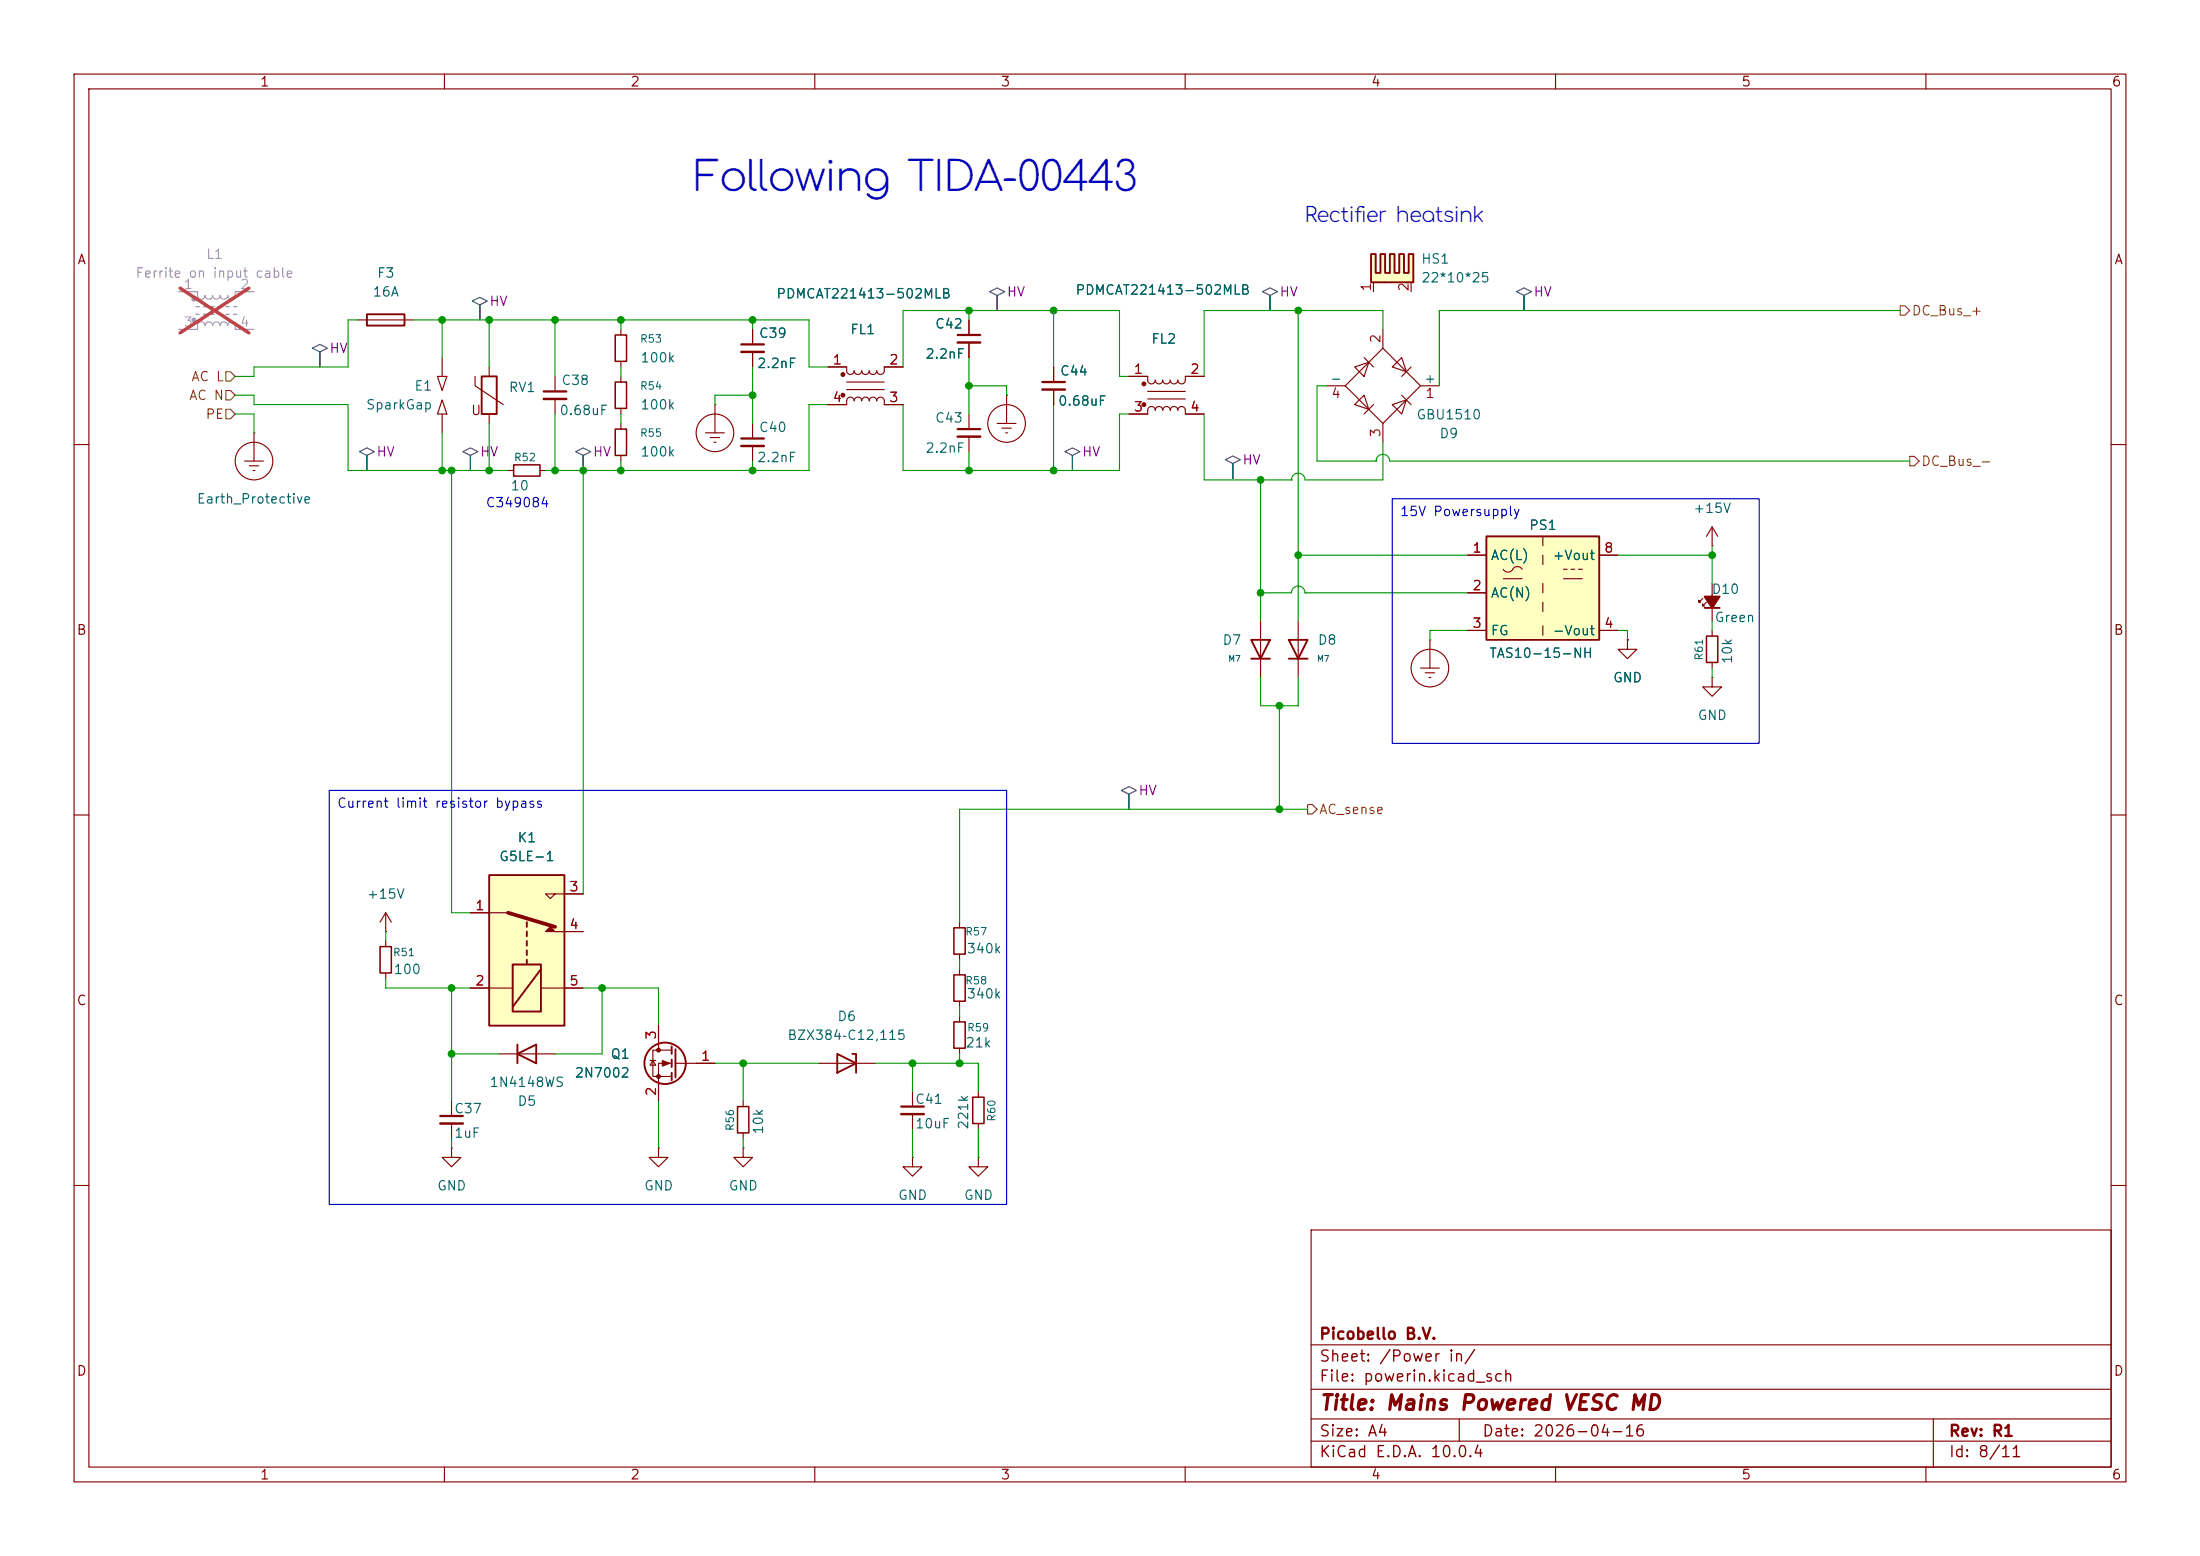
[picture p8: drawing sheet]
<svg xmlns="http://www.w3.org/2000/svg" width="297mm" height="210mm" viewBox="0 0 297 210" stroke-linecap="round" stroke-linejoin="round" font-family="sans-serif">
<g fill="none" stroke="#840000" stroke-width=".15">
<path d="M10 10h277v190h-277zM12 12h273v186h-273zM60 10v2M110 10v2M160 10v2M210 10v2M260 10v2M10 60h2M285 60h2M10 110h2M285 110h2M10 160h2"/>
<path d="M177 166h108v32h-108zM285 160h2M60 198v2M110 198v2M160 198v2M177 194.5h108M177 191.5h108M177 187.5h108M177 181.5h108M197 191.5v3M210 198v2M260 198v2"/>
<path d="M261 191.5v6.5"/>
</g>
<path d="M200.7 72.4h15.2v14h-15.2z" fill="#ffffc2"/>
<path d="M200.7 72.4h15.2v14h-15.2z" fill="none" stroke="#840000" stroke-width=".25"/>
<g fill="none" stroke="#840000" stroke-width=".15">
<path d="M142.2 49.5v2.1M142.2 52.6v2M198.1 74.9h2.6M202.9 76.8a.77 .77 0 0 0 .8 .4 .77 .77 0 0 0 .6-.5 .73 .73 0 0 1 1.2 .1M202.9 78.1h2.6M208.3 72.4v1.3M208.3 74.9v1.3M208.3 78.7v1.3M211.1 78.1h2.5M211.1 76.8h.5M212.1 76.8h.5M213.1 76.8h.5"/>
<path d="M215.9 74.9h2.5M198.1 80h2.6M198.1 85.1h2.6M208.3 81.3v1.3M208.3 84.5v1.2M215.9 85.1h2.5M129.5 137.2v.7M123.2 156.2v1.3h1.3l-1.3 1.3-1.3-1.3h1.3M123.2 156.2h.1M123.2 147.3v2.1M123.2 150.4v2M129.5 141.5v.7"/>
<path d="M132.1 156.2v1.3h1.2l-1.2 1.3-1.3-1.3h1.3M132.1 156.2h.1M132.1 147.3v.8M132.1 151.6v.8"/>
</g>
<path d="M140.7 51.6h3.1M121.7 149.4h3" fill="none" stroke="#840000" stroke-width=".3"/>
<path d="M140.7 52.6h3.1M121.7 150.4h3" fill="none" stroke="#840000" stroke-width=".33"/>
<path d="M128.8 137.9h1.5v3.6h-1.5zM131.3 148.1h1.5v3.5h-1.5z" fill="none" stroke="#840000" stroke-width=".2"/>
<g fill="#ffffc2">
<path d="M185.1 34.3h.6v2.5h.7v-2.5h.6v2.5h.6l-.6 1.3h-1.9z"/>
<path d="M187.6 34.3h.7v2.5h.6v-2.5h.6v2.5h.7v-2.5h.6v3.8h-3.8l.6-1.3z"/>
</g>
<g fill="none" stroke="#840000" stroke-width=".25">
<path d="M185.1 34.3h.6v2.5h.7v-2.5h.6v2.5h.6v-2.5h.7v2.5h.6v-2.5h.6v2.5h.7v-2.5h.6v3.8h-5.7zM49.5 42.4h5.1v1.5h-5.1zM65 50.8h2.1v5.1h-2.1zM168.9 86.4h2.5l-1.2 2.5zM168.9 88.9h2.5M174 86.4h2.5l-1.2 2.5zM174 88.9h2.5M230.1 82h2.1M69.8 142.2l2.6-1.2v2.5zM69.8 141v2.5M90.7 141.2v1M90.7 143v1"/>
<path d="M90.7 144.8v1M91.2 141.6v3.8M113 142.2l2.6 1.3-2.6 1.3zM115.1 142.2h.5v2.6"/>
<circle cx="89.8" cy="143.5" r="2.79"/>
</g>
<g fill="none" stroke="#840000" stroke-width=".15">
<path d="M185.4 38.1v1.3M190.5 38.1v1.3M34.3 58.4h.1M34.3 58.4v3.8M48.3 43.2h7.6M59.1 50.8h1.2l-.6 1.9zM59.7 54l.6 1.9h-1.2zM59.7 48.3v2.5M59.7 55.9v2.5M64.1 50.8v1.3l3.8 2.5M66 49.5v1.3M66 55.9v1.3"/>
<path d="M74.9 50.8v2M74.9 53.8v2.1M83.8 44.5v.7M83.8 48.8v.7M83.8 50.8v.8M83.8 55.1v.8M83.8 57.2v.7M95.2 58.4h2.6M95.9 59.1h1.3M96.4 59.7h.2M96.5 54.6h.1M96.5 54.6v3.8"/>
<path d="M101.6 44.5v2M101.6 47.5v2M101.6 57.2v2M111.8 49.5h2.5v.5a.51 .51 0 0 0 .5 .5 .51 .51 0 0 0 .5-.5 .51 .51 0 0 0 .5 .5 .51 .51 0 0 0 .5-.5 .51 .51 0 0 0 .5 .5 .51 .51 0 0 0 .5-.5 .51 .51 0 0 0 .6 .5 .51 .51 0 0 0 .5-.5 .51 .51 0 0 0 .5 .5 .51 .51 0 0 0 .5-.5v-.5h2.5M111.8 54.6h2.5v-.5a.51 .51 0 0 1 .5-.5 .51 .51 0 0 1 .5 .5 .51 .51 0 0 1 .5-.5 .51 .51 0 0 1 .5 .5 .51 .51 0 0 1 .5-.5 .51 .51 0 0 1 .5 .5 .51 .51 0 0 1 .6-.5 .51 .51 0 0 1 .5 .5 .51 .51 0 0 1 .5-.5 .51 .51 0 0 1 .5 .5v.5h2.5M114.3 51.6h5.1M114.3 52.6h5.1M130.8 43.2v2M130.8 46.2v2.1M130.8 55.9v2M130.8 58.9v2.1M134.6 57.2h2.6"/>
<path d="M135.3 57.8h1.2M135.8 58.4h.2M135.9 53.3h.1M135.9 53.3v3.9M152.4 50.8h2.5v.5a.51 .51 0 0 0 .5 .5 .51 .51 0 0 0 .6-.5 .51 .51 0 0 0 .5 .5 .51 .51 0 0 0 .5-.5 .51 .51 0 0 0 .5 .5 .51 .51 0 0 0 .5-.5 .51 .51 0 0 0 .5 .5 .51 .51 0 0 0 .5-.5 .51 .51 0 0 0 .5 .5 .51 .51 0 0 0 .5-.5v-.5h2.6M152.4 55.9h2.5v-.5a.51 .51 0 0 1 .5-.5 .51 .51 0 0 1 .6 .5 .51 .51 0 0 1 .5-.5 .51 .51 0 0 1 .5 .5 .51 .51 0 0 1 .5-.5 .51 .51 0 0 1 .5 .5 .51 .51 0 0 1 .5-.5 .51 .51 0 0 1 .5 .5 .51 .51 0 0 1 .5-.5 .51 .51 0 0 1 .5 .5v.5h2.6M154.9 52.8h5.1M154.9 53.8h5.1M179.1 52.1h2.5M182.9 54.6l1.2-1.3 .7 1.9zM182.9 49.5l1.9-.6-.7 1.9zM184.1 48.3l1.3 1.2"/>
<path d="M185.4 54.6l-1.3 1.3M186.7 47l5.1 5.1-5.1 5.1-5.1-5.1zM186.7 44.5v2.5M186.7 57.2v2.5M188 54.6l1.9-.6-.7 1.9zM189.2 48.3l.7 1.9-1.9-.7zM189.2 53.3l1.3 1.3M190.5 49.5l-1.3 1.3M191.8 52.1h2.5M33 62.2h2.6M33.7 62.9h1.2M34.2 63.5h.2"/>
<path d="M68.6 63.5h.7M72.9 63.5h.8M83.8 61.5v.7M101.6 60.2v2M231.1 73.7h.1M231.1 71.1v2.6M231.1 78.7v5.1M231.1 71.1l-.7 1.3M231.1 71.1l.8 1.3M170.2 83.8v7.6M175.3 83.8v7.6M191.8 90.2h2.5"/>
<path d="M192.4 90.8h1.3M192.9 91.4h.3M193 86.4h.1M193 86.4v3.8M219.7 86.4v1.2h1.3l-1.3 1.3-1.3-1.3h1.3M219.7 86.4h.1M229.9 80.8l-.5 .5v-.3v.3h.2M230.4 81.3l-.5 .5v-.3v.3h.2M231.1 91.4v1.3h1.3l-1.3 1.3-1.2-1.3h1.2M231.1 91.4h.1M231.1 85.1v.8M231.1 89.4v.8"/>
<path d="M52.1 125.7h.1M52.1 123.2v2.5M52.1 127v.8M52.1 131.3v.8M52.1 123.2l.7 1.3M52.1 123.2l-.8 1.3M88.9 138.4v3.3M129.5 124.5v.7M129.5 128.8v.7M129.5 130.8v.8M129.5 135.1v.8M61 154.9v1.3h1.2l-1.2 1.3-1.3-1.3h1.3"/>
<path d="M61 154.9h.1M61 148.6v2M61 151.6v2.1M67.3 142.2h7.6M87.8 143.1h.7M88.1 143.1l.4 .7h-.7zM88.9 154.9v1.3h1.3l-1.3 1.3-1.3-1.3h1.3M88.9 154.9h.1M90.7 141.7h-2.6v3.6h2.6M90.7 143.5h-1.8v5.1M91.2 143.5h5.3M100.3 154.9v1.3h1.3l-1.3 1.3-1.2-1.3h1.2"/>
<path d="M100.3 154.9h.1M100.3 148.6v.8M100.3 152.9v.8M110.5 143.5h7.6"/>
<circle cx="96.5" cy="58.4" r="2.54"/>
<circle cx="135.9" cy="57.1" r="2.54"/>
<circle cx="34.3" cy="62.2" r="2.54"/>
<circle cx="193" cy="90.2" r="2.54"/>
</g>
<path d="M230.1 80.5h2.1l-1.1 1.5z" fill="#840000" stroke="#840000" stroke-width=".25"/>
<path d="M83.1 51.6h1.5v3.5h-1.5zM83.1 57.9h1.5v3.6h-1.5zM83.1 45.2h1.5v3.6h-1.5zM69.3 62.7h3.6v1.6h-3.6zM230.4 85.9h1.5v3.5h-1.5zM51.3 127.8h1.5v3.5h-1.5zM128.8 131.6h1.5v3.5h-1.5zM128.8 125.2h1.5v3.6h-1.5zM99.6 149.4h1.5v3.5h-1.5z" fill="none" stroke="#840000" stroke-width=".2"/>
<path d="M73.4 52.8h3.1M100.1 46.5h3M100.1 59.2h3M129.3 57.9h3M129.3 45.2h3M59.4 150.6h3.1" fill="none" stroke="#840000" stroke-width=".3"/>
<path d="M73.4 53.8h3.1M100.1 47.5h3M129.3 58.9h3M129.3 46.2h3M100.1 60.2h3M59.4 151.6h3.1" fill="none" stroke="#840000" stroke-width=".33"/>
<g fill="#a1a1a1" stroke="#a1a1a1" stroke-width=".15">
<circle cx="26.2" cy="40.4" r=".25"/>
<circle cx="26.2" cy="43.2" r=".25"/>
</g>
<g fill="none" stroke="#a1a1a1" stroke-width=".15">
<path d="M24.1 39.4h2.6v.5a.51 .51 0 0 0 .5 .5 .51 .51 0 0 0 .5-.5 .51 .51 0 0 0 .5 .5 .51 .51 0 0 0 .5-.5 .51 .51 0 0 0 .5 .5 .51 .51 0 0 0 .5-.5 .51 .51 0 0 0 .5 .5 .51 .51 0 0 0 .5-.5 .51 .51 0 0 0 .5 .5 .51 .51 0 0 0 .5-.5v-.5h2.6M24.1 44.5h2.6v-.6a.51 .51 0 0 1 .5-.5 .51 .51 0 0 1 .5 .5 .51 .51 0 0 1 .5-.5 .51 .51 0 0 1 .5 .5 .51 .51 0 0 1 .5-.5 .51 .51 0 0 1 .5 .5 .51 .51 0 0 1 .5-.5 .51 .51 0 0 1 .5 .5 .51 .51 0 0 1 .5-.5 .51 .51 0 0 1 .5 .5v.6h2.6M26.4 41.4h.5M26.4 42.4h.5M27.4 41.4h.5M27.4 42.4h.5M28.4 41.4h.6M28.4 42.4h.6M29.5 41.4h.5M29.5 42.4h.5M30.5 41.4h.5M30.5 42.4h.5"/>
<path d="M31.5 41.4h.5M31.5 42.4h.5"/>
</g>
<path d="M24.3 38.9l9.3 6M33.6 38.9l-9.3 6" fill="none" stroke="#e12e31" stroke-width=".46"/>
<g fill="#840000" stroke="#840000" stroke-width=".15">
<path d="M89.4 143.1l1 .4-1 .4z"/>
<circle cx="154.4" cy="51.8" r=".25"/>
<circle cx="154.4" cy="54.6" r=".25"/>
<circle cx="88.9" cy="141.7" r=".25"/>
<circle cx="88.9" cy="145.3" r=".25"/>
<circle cx="113.8" cy="50.5" r=".25"/>
<circle cx="113.8" cy="53.3" r=".25"/>
</g>
<path d="M66 118.1h10.2v20.3h-10.2z" fill="#ffffc2"/>
<g fill="none" stroke="#840000" stroke-width=".15">
<path d="M101.6 44.5v2M101.6 47.5v2M111.8 49.5h2.5M111.8 54.6h2.5M119.4 49.5h2.5M119.4 54.6h2.5M130.8 43.2v2M130.8 46.2v2.1M142.2 49.5v2.1M142.2 52.6v2M152.4 50.8h2.5M152.4 55.9h2.5"/>
<path d="M160 50.8h2.6M160 55.9h2.6M198.1 74.9h2.6M215.9 74.9h2.5M198.1 80h2.6M198.1 85.1h2.6M215.9 85.1h2.5M219.7 86.4h.1M63.5 133.4h5.7M63.5 123.2h5.1M73 133.4h5.7M74.9 120.7l-.6 .6-.6-.6h5"/>
<path d="M76.2 125.7h2.5M88.9 138.4v2.6M88.9 146.1v2.5M94 143.5h2.5"/>
</g>
<path d="M66 118.1h10.2v20.3h-10.2zM69.2 130.2h3.8v6.3h-3.8zM71.1 124.5v.6M71.1 125.7v.7M71.1 127v.6M71.1 128.3v.6M71.1 129.5v.7M73 130.8l-3.8 5.1" fill="none" stroke="#840000" stroke-width=".25"/>
<path d="M73.7 125.7l.6-.6 .6 .6h1.3z" fill="#840000" stroke="#840000" stroke-width=".15"/>
<path d="M68.6 123.2l6.3 1.9" fill="none" stroke="#840000" stroke-width=".51"/>
<path d="M133.6 39.4l1-.5 1 .5-1 .5v2v-2zM170.4 39.4l1-.5 1.1 .5-1.1 .5v2v-2zM204.7 39.4l1-.5 1.1 .5-1.1 .5v2v-2zM42.2 47l1-.5 1 .5-1 .5v2v-2zM63.8 40.6l1-.5 1 .5-1 .5v2.1v-2.1zM48.5 61l1-.5 1 .5-1 .5v2v-2zM62.5 61l1-.5 1 .5-1 .5v2v-2zM77.7 61l1-.5 1.1 .5-1.1 .5v2v-2zM143.8 61l1-.5 1 .5-1 .5v2v-2zM165.4 62l1-.5 1 .5-1 .6v2v-2zM151.4 106.7l1-.5 1 .5-1 .5v2v-2z" fill="none" stroke="#484848" stroke-width=".15"/>
<path d="M30.5 52.7h.6l.6 .6-.6 .7h-.6zM30.5 50.2h.6l.6 .6-.6 .6h-.6zM30.5 55.2h.6l.6 .7-.6 .6h-.6zM256.5 41.3h.7l.6 .6-.6 .6h-.7zM257.8 61.6h.6l.7 .6-.7 .7h-.6zM176.5 108.6h.7l.6 .6-.6 .7h-.7z" fill="none" stroke="#725600" stroke-width=".15"/>
<g fill="none" stroke="#009600" stroke-width=".15">
<path d="M31.7 53.3h2.6v1.3h12.7v8.9h21.6M31.7 55.9h2.6v2.5M48.3 43.2h-1.3v6.3h-12.7v1.3h-2.6M55.9 43.2h53.3v6.3h2.6M59.7 43.2v5.1M59.7 58.4v5.1M66 43.2v6.3M66 57.2v6.3M74.9 43.2v7.6M74.9 55.9v7.6M83.8 43.2v1.3M83.8 49.5v1.3"/>
<path d="M83.8 55.9v1.3M101.6 43.2v1.3M101.6 49.5v7.7M101.6 53.3h-5.1v1.3M111.8 54.6h-2.6v8.9h-35.5M121.9 49.5v-7.6h29.2v8.9h1.3M121.9 54.6v8.9h29.2v-7.6h1.3M130.8 52.1h5.1v1.2M130.8 41.9v1.3M130.8 48.3v7.6M142.2 41.9v7.6M142.2 54.6v8.9"/>
<path d="M162.6 55.9v8.9h11.7M175.3 41.9v41.9M179.1 52.1h-1.3v10.1h8M186.7 59.7v5.1h-10.5a.91 .91 0 0 0-.9-.9 .91 .91 0 0 0-1 .9M186.7 44.5v-2.6h-24.1v8.9M256.5 41.9h-62.2v10.2M61 63.5v59.7h2.5M78.7 63.5v57.2M83.8 62.2v1.3M101.6 62.2v1.3M130.8 61v2.5M170.2 64.8v19"/>
<path d="M174.3 64.8h.1M175.3 74.9h22.8M185.8 62.2h.1M185.8 62.2a.91 .91 0 0 1 .9-.9 .91 .91 0 0 1 .9 .9h70.2M218.4 74.9h12.7M231.1 73.7v5M170.2 80h4.1a.91 .91 0 0 1 1-.9 .91 .91 0 0 1 .9 .9M170.2 91.4v3.9h5.1v-3.9M172.7 95.3v13.9M176.2 80h.1M176.2 80h21.9M198.1 85.1h-5.1v1.3"/>
<path d="M218.4 85.1h1.3v1.3M231.1 83.8v1.3M231.1 90.2v1.2M176.5 109.2h-47v15.3M52.1 125.7v1.3M52.1 132.1v1.3h11.4M61 133.4v15.2M78.7 133.4h10.2v5M81.3 133.4v8.8h-6.4M129.5 129.5v1.3M129.5 135.9v1.3M61 153.7v1.2"/>
<path d="M61 142.2h6.3M88.9 148.6v6.3M96.5 143.5h14M100.3 143.5v5.1M100.3 153.7v1.2M118.1 143.5h14v3.8M123.2 143.5v3.8M123.2 152.4v3.8M129.5 142.2v1.3M132.1 152.4v3.8"/>
</g>
<path d="M188 67.3h49.5v33h-49.5zM44.4 106.7h91.5v55.9h-91.5z" fill="none" stroke="#0000c2" stroke-width=".15"/>
<g fill="#009600" stroke="#009600" stroke-width=".14">
<circle cx="130.8" cy="41.9" r=".46"/>
<circle cx="142.2" cy="41.9" r=".46"/>
<circle cx="130.8" cy="52.1" r=".46"/>
<circle cx="142.2" cy="63.5" r=".46"/>
<circle cx="130.8" cy="63.5" r=".46"/>
<circle cx="175.3" cy="41.9" r=".46"/>
<circle cx="231.1" cy="74.9" r=".46"/>
<circle cx="59.7" cy="63.5" r=".46"/>
<circle cx="61" cy="63.5" r=".46"/>
<circle cx="59.7" cy="43.2" r=".46"/>
<circle cx="170.2" cy="80" r=".46"/>
<circle cx="175.3" cy="74.9" r=".46"/>
<circle cx="172.7" cy="95.3" r=".46"/>
<circle cx="172.7" cy="109.2" r=".46"/>
<circle cx="170.2" cy="64.8" r=".46"/>
<circle cx="83.8" cy="43.2" r=".46"/>
<circle cx="83.8" cy="63.5" r=".46"/>
<circle cx="101.6" cy="53.3" r=".46"/>
<circle cx="101.6" cy="43.2" r=".46"/>
<circle cx="74.9" cy="43.2" r=".46"/>
<circle cx="66" cy="43.2" r=".46"/>
<circle cx="101.6" cy="63.5" r=".46"/>
<circle cx="78.7" cy="63.5" r=".46"/>
<circle cx="66" cy="63.5" r=".46"/>
<circle cx="74.9" cy="63.5" r=".46"/>
<circle cx="100.3" cy="143.5" r=".46"/>
<circle cx="129.5" cy="143.5" r=".46"/>
<circle cx="123.2" cy="143.5" r=".46"/>
<circle cx="61" cy="142.2" r=".46"/>
<circle cx="61" cy="133.4" r=".46"/>
<circle cx="81.3" cy="133.4" r=".46"/>
</g>
<text font-size="5.6" fill="#0000c2" x="93.8" y="25.8">Following TIDA-00443</text>
<g font-size="2.8" fill="#0000c2">
<text x="176.1" y="29.9">Rectif</text>
<text x="182.8" y="29.9">ier heatsink</text>
</g>
<text font-size="2" fill="#840000" x="178" y="190.8">Title: Mains Powered VESC MD</text>
<g font-size="1.5" fill="#840000">
<text x="178" y="184.2">Sheet: /Power in/</text>
<text x="178" y="181.2">Picobello B.V.</text>
<text x="178" y="186.9">File: powerin.kicad_sch</text>
<text x="178" y="197.1">KiCad E.D.A. 10.0.4</text>
<text x="178" y="194.3">Size: A4</text>
<text x="200" y="194.3">Date: 2026-04-16</text>
<text x="263" y="194.3">Rev: R1</text>
<text x="263" y="197.1">Id: 8/11</text>
</g>
<g font-size="1.3" fill="#840000">
<text x="35" y="12">1</text>
<text x="85" y="12">2</text>
<text x="135" y="12">3</text>
<text x="185" y="12">4</text>
<text x="235" y="12">5</text>
<text x="285" y="12">6</text>
<text x="10.3" y="36">A</text>
<text x="285.3" y="36">A</text>
<text x="63.5" y="56.3">U</text>
<text x="10.3" y="86">B</text>
<text x="285.3" y="86">B</text>
<text x="10.3" y="136">C</text>
<text x="285.3" y="136">C</text>
<text x="10.3" y="186">D</text>
<text x="285.3" y="186">D</text>
<text x="35" y="200">1</text>
<text x="85" y="200">2</text>
<text x="135" y="200">3</text>
<text x="185" y="200">4</text>
<text x="235" y="200">5</text>
<text x="285" y="200">6</text>
</g>
<g font-size="1.3" fill="#989898">
<text x="27.7" y="35.3">L1</text>
<text x="18.2" y="37.8">Ferrite on input cable</text>
</g>
<g font-size="1.3" fill="#006464">
<text x="191.8" y="35.9">HS1</text>
<text x="50.2" y="40.3">16A</text>
<text x="50.8" y="37.8">F3</text>
<text x="104.7" y="40.6">PDMCAT221413-502MLB</text>
<text x="145.1" y="40.1">PDMCAT221413-502MLB</text>
<text x="191.8" y="38.4">22*10*25</text>
<text x="102.4" y="45.9">C39</text>
<text x="114.7" y="45.4">FL1</text>
<text x="126.1" y="44.7">C42</text>
<text x="155.3" y="46.7">FL2</text>
<text x="55.8" y="53">E1</text>
<text x="68.6" y="53.2">RV1</text>
<text x="75.7" y="52.3">C38</text>
<text x="86.4" y="49.2">100k</text>
<text x="102.1" y="50">2.2nF</text>
<text x="124.8" y="48.7">2.2nF</text>
<text x="143" y="51">C44</text>
<text x="179.5" y="52">-</text>
<text x="192.2" y="52">+</text>
<text x="49.3" y="55.6">SparkGap</text>
<text x="75.4" y="56.3">0.68uF</text>
<text x="86.4" y="55.6">100k</text>
<text x="102.4" y="58.6">C40</text>
<text x="126.1" y="57.4">C43</text>
<text x="142.8" y="55.1">0.68uF</text>
<text x="191.1" y="56.9">GBU1510</text>
<text x="194.2" y="59.5">D9</text>
<text x="86.4" y="61.9">100k</text>
<text x="102.1" y="62.7">2.2nF</text>
<text x="124.8" y="61.4">2.2nF</text>
<text x="26.5" y="68.3">Earth_Protective</text>
<text x="68.8" y="66.5">10</text>
<text x="206.3" y="71.8">PS1</text>
<text x="228.5" y="69.6">+15V</text>
<text x="201.2" y="75.9">AC(L)</text>
<text x="209.5" y="75.9">+Vout</text>
<text x="201.2" y="81">AC(N)</text>
<text x="231" y="80.5">D10</text>
<text x="164.9" y="87.3">D7</text>
<text x="177.8" y="87.3">D8</text>
<text x="201" y="89.1">TAS10-15-NH</text>
<text x="201.2" y="86.1">FG</text>
<text x="209.5" y="86.1">-Vout</text>
<text x="231.4" y="84.3">Green</text>
<text x="234.1" y="89.7" transform="rotate(-90 234.1 89.7)">10k</text>
<text x="217.7" y="92.4">GND</text>
<text x="229.1" y="97.5">GND</text>
<text x="67.3" y="116.5">G5LE-1</text>
<text x="69.8" y="114">K1</text>
<text x="49.4" y="121.6">+15V</text>
<text x="53.1" y="131.8">100</text>
<text x="130.4" y="129">340k</text>
<text x="130.4" y="135.1">340k</text>
<text x="82.3" y="143.2">Q1</text>
<text x="106.2" y="140.7">BZX384‐C12,115</text>
<text x="113" y="138.1">D6</text>
<text x="130.3" y="141.7">21k</text>
<text x="66" y="147">1N4148WS</text>
<text x="69.8" y="149.6">D5</text>
<text x="77.5" y="145.8">2N7002</text>
<text x="123.5" y="149.3">C41</text>
<text x="61.2" y="153.9">1uF</text>
<text x="61.2" y="150.6">C37</text>
<text x="103.3" y="153.2" transform="rotate(-90 103.3 153.2)">10k</text>
<text x="123.5" y="152.6">10uF</text>
<text x="131" y="152.5" transform="rotate(-90 131 152.5)">221k</text>
<text x="58.9" y="161">GND</text>
<text x="86.9" y="161">GND</text>
<text x="98.3" y="161">GND</text>
<text x="121.2" y="162.3">GND</text>
<text x="130" y="162.3">GND</text>
</g>
<g font-size="1.3" fill="#aaa">
<text x="24.7" y="39.3">1</text>
<text x="32.3" y="39.3">2</text>
<text x="24.7" y="44.4">3</text>
<text x="32.3" y="44.4">4</text>
</g>
<g font-size="1.3" fill="#840084">
<text x="66" y="41.6">HV</text>
<text x="135.8" y="40.3">HV</text>
<text x="172.7" y="40.3">HV</text>
<text x="206.9" y="40.3">HV</text>
<text x="44.4" y="48">HV</text>
<text x="50.7" y="61.9">HV</text>
<text x="64.7" y="61.9">HV</text>
<text x="79.9" y="61.9">HV</text>
<text x="146" y="61.9">HV</text>
<text x="167.6" y="63">HV</text>
<text x="153.6" y="107.7">HV</text>
</g>
<g font-size="1.3" fill="#a90000">
<text x="185.4" y="39.4" transform="rotate(-90 185.4 39.4)">1</text>
<text x="190.5" y="39.4" transform="rotate(-90 190.5 39.4)">2</text>
<text x="186.7" y="46.4" transform="rotate(-90 186.7 46.4)">2</text>
<text x="112.3" y="49.5">1</text>
<text x="119.9" y="49.5">2</text>
<text x="153" y="50.8">1</text>
<text x="160.6" y="50.8">2</text>
<text x="112.3" y="54.6">4</text>
<text x="119.9" y="54.6">3</text>
<text x="153" y="55.9">3</text>
<text x="160.6" y="55.9">4</text>
<text x="179.6" y="54">4</text>
<text x="186.7" y="59.1" transform="rotate(-90 186.7 59.1)">3</text>
<text x="192.3" y="54">1</text>
<text x="198.7" y="74.9">1</text>
<text x="216.5" y="74.9">8</text>
<text x="198.7" y="80">2</text>
<text x="198.7" y="85.1">3</text>
<text x="216.5" y="85.1">4</text>
<text x="64.1" y="123.2">1</text>
<text x="76.8" y="120.6">3</text>
<text x="76.8" y="125.7">4</text>
<text x="64.1" y="133.3">2</text>
<text x="76.8" y="133.3">5</text>
<text x="88.9" y="140.4" transform="rotate(-90 88.9 140.4)">3</text>
<text x="94.5" y="143.5">1</text>
<text x="88.9" y="148" transform="rotate(-90 88.9 148)">2</text>
</g>
<g font-size="1.3" fill="#725600">
<text x="258" y="42.9">DC_Bus_+</text>
<text x="25.7" y="51.8">AC L</text>
<text x="25.4" y="54.3">AC N</text>
<text x="27.7" y="56.9">PE</text>
<text x="259.3" y="63.2">DC_Bus_-</text>
<text x="178" y="110.2">AC_sense</text>
</g>
<g font-size="1.3" fill="#0000c2">
<text x="65.5" y="68.8">C349084</text>
<text x="188.9" y="70">15V Powersupply</text>
<text x="45.4" y="109.3">Current limit resistor bypass</text>
</g>
<g font-size="1" fill="#006464">
<text x="86.3" y="46.5">R53</text>
<text x="86.3" y="52.8">R54</text>
<text x="86.3" y="59.2">R55</text>
<text x="69.3" y="62.5">R52</text>
<text x="230.1" y="89.2" transform="rotate(-90 230.1 89.2)">R61</text>
<text x="53" y="129.3">R51</text>
<text x="130.2" y="126.5">R57</text>
<text x="130.2" y="133.1">R58</text>
<text x="130.5" y="139.5">R59</text>
<text x="99.3" y="152.7" transform="rotate(-90 99.3 152.7)">R56</text>
<text x="134.6" y="151.5" transform="rotate(-90 134.6 151.5)">R60</text>
</g>
<g font-size=".8" fill="#006464">
<text x="165.7" y="89.5">M7</text>
<text x="177.7" y="89.5">M7</text>
</g>
</svg>
